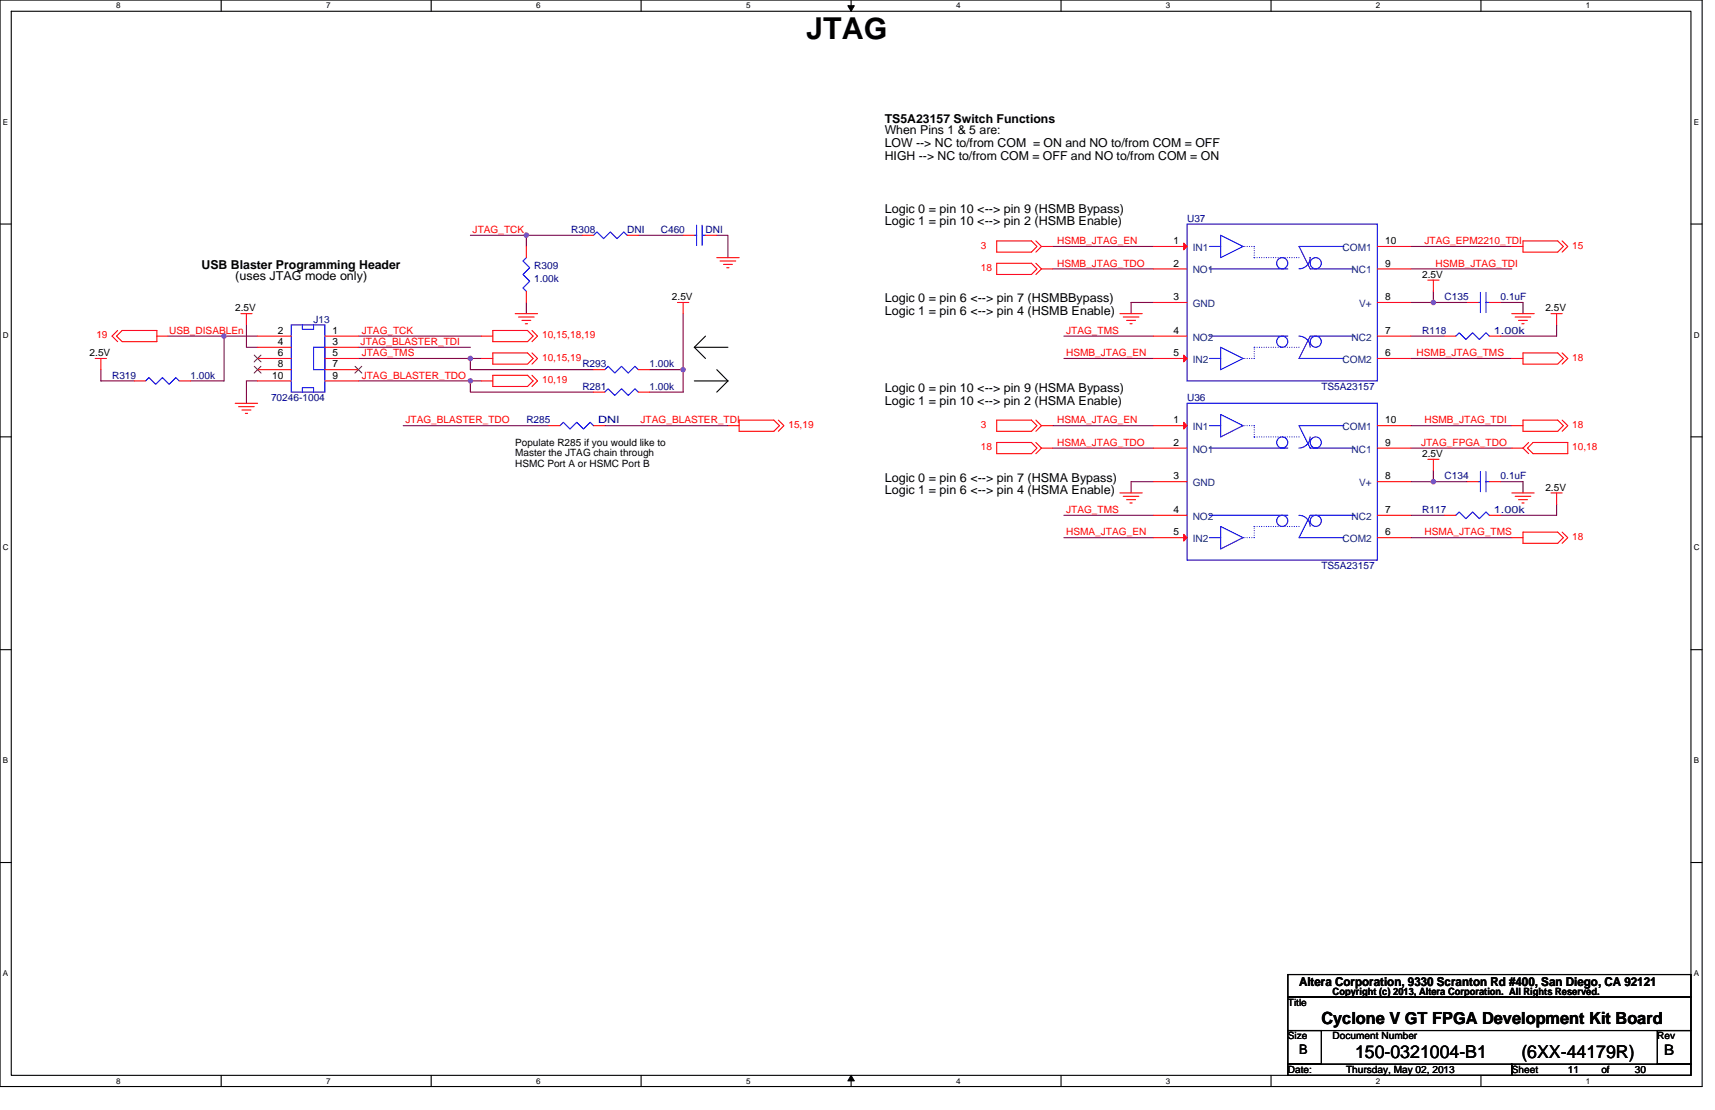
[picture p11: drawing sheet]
<svg xmlns="http://www.w3.org/2000/svg" width="432mm" height="279mm" viewBox="0 0 432 279" stroke-linecap="round" stroke-linejoin="round" font-family="sans-serif">
<path d="M0 0h428.6v273.5h-428.6zM2.8 2.8h422.9v267.9h-422.9z" fill="none" stroke="#000" stroke-width=".28"/>
<g fill="#fff">
<path d="M29.3 .3h1.1v2.3h-1.1z"/>
<path d="M29.3 271h1.1v2.2h-1.1z"/>
</g>
<path d="M55.7 0v2.8M55.7 270.7v2.8" fill="none" stroke="#000" stroke-width=".28"/>
<g fill="#fff">
<path d="M82.1 .3h1.1v2.3h-1.1z"/>
<path d="M82.1 271h1.1v2.2h-1.1z"/>
</g>
<path d="M108.6 0v2.8M108.6 270.7v2.8" fill="none" stroke="#000" stroke-width=".28"/>
<g fill="#fff">
<path d="M135 .3h1.1v2.3h-1.1z"/>
<path d="M135 271h1.1v2.2h-1.1z"/>
</g>
<path d="M161.4 0v2.8M161.4 270.7v2.8" fill="none" stroke="#000" stroke-width=".28"/>
<g fill="#fff">
<path d="M187.8 .3h1.2v2.3h-1.2z"/>
<path d="M187.8 271h1.2v2.2h-1.2z"/>
</g>
<path d="M214.3 0v2.8M214.3 270.7v2.8" fill="none" stroke="#000" stroke-width=".28"/>
<path d="M213.5 1.4h1.6l-.8 1.4zM214.3 270.7l.8 1.4h-1.6z" fill="#000" stroke="#000" stroke-width=".25"/>
<g fill="#fff">
<path d="M240.7 .3h1.1v2.3h-1.1z"/>
<path d="M240.7 271h1.1v2.2h-1.1z"/>
</g>
<path d="M267.1 0v2.8M267.1 270.7v2.8" fill="none" stroke="#000" stroke-width=".28"/>
<g fill="#fff">
<path d="M293.6 .3h1.1v2.3h-1.1z"/>
<path d="M293.6 271h1.1v2.2h-1.1z"/>
</g>
<path d="M320 0v2.8M320 270.7v2.8" fill="none" stroke="#000" stroke-width=".28"/>
<g fill="#fff">
<path d="M346.4 .3h1.2v2.3h-1.2z"/>
<path d="M346.4 271h1.2v2.2h-1.2z"/>
</g>
<path d="M372.9 0v2.8M372.9 270.7v2.8" fill="none" stroke="#000" stroke-width=".28"/>
<g fill="#fff">
<path d="M399.3 .3h1.1v2.3h-1.1z"/>
<path d="M399.3 271h1.1v2.2h-1.1z"/>
<path d="M.7 29.6h1.4v2.3h-1.4z"/>
<path d="M426.5 29.6h1.3v2.3h-1.3z"/>
<path d="M.7 83.2h1.5v2.2h-1.5z"/>
<path d="M426.5 83.2h1.4v2.2h-1.4z"/>
</g>
<path d="M0 56.4h2.8M425.7 56.4h2.9" fill="none" stroke="#000" stroke-width=".28"/>
<g fill="#fff">
<path d="M.7 136.7h1.5v2.3h-1.5z"/>
<path d="M426.5 136.7h1.4v2.3h-1.4z"/>
</g>
<path d="M0 110h2.8M425.7 110h2.9" fill="none" stroke="#000" stroke-width=".28"/>
<g fill="#fff">
<path d="M.7 190.3h1.4v2.3h-1.4z"/>
<path d="M426.5 190.3h1.3v2.3h-1.3z"/>
</g>
<path d="M0 163.5h2.8M425.7 163.5h2.9" fill="none" stroke="#000" stroke-width=".28"/>
<g fill="#fff">
<path d="M.7 243.9h1.4v2.2h-1.4z"/>
<path d="M426.4 243.9h1.4v2.2h-1.4z"/>
</g>
<g fill="none" stroke="#000" stroke-width=".28">
<path d="M174.8 87.4h8.5M174.8 95.9h8.5M174.8 87.4l2.8 2.8M177.6 84.6l-2.8 2.8M180.5 93l2.8 2.9M183.3 95.9l-2.8 2.8M0 217.1h2.8M425.7 217.1h2.9M324.3 245.3h101.4v5.7h-101.4zM324.3 251h101.4v8.4h-101.4zM324.3 259.4h8.4v8.5h-8.4zM417.3 259.4h8.4v8.5h-8.4z"/>
<path d="M324.3 267.9h56.3v2.8h-56.3zM380.6 267.9h45.1v2.8h-45.1z"/>
</g>
<g fill="none" stroke="#800040" stroke-width=".28">
<path d="M118.4 59.2h14.1M132.5 59.2h14.1M132.5 59.2v2.8M160.7 59.2h11.3M180.5 59.2h2.8v5.7M132.5 76.1v2.9M172 79v14M265 62h25.4M265 67.7h25.4M290.4 76.1h-5.6v2.9M355.3 67.7h25.3M355.3 62h25.3"/>
<path d="M355.3 76.1h5.6M360.9 73.3v2.8M360.9 76.1h8.5M377.8 76.1h5.7v2.9M25.4 93v2.9h8.4M42.3 84.6h14.1v11.3h-8.5M56.4 84.6h8.5M62 81.8v5.6h2.9M64.9 95.9h-2.9v5.6M90.2 84.6h31M90.2 87.4h28.2M90.2 90.2h28.2v2.8h31"/>
<path d="M90.2 95.9h28.2M118.4 95.9h2.8M118.4 90.2h2.8M118.4 95.9v2.8h31M163.5 93h8.5M172 93v5.7h-8.5M267.9 84.6h22.5M267.9 90.2h22.5M355.3 90.2h25.3M355.3 84.6h8.4M391.9 81.8v2.8h-14.1M101.5 107.1h36.7"/>
<path d="M152.3 107.1h31M265 112.8h25.4M265 107.1h25.4M355.3 107.1h25.3M355.3 112.8h25.3M360.9 118.4v2.8M267.9 129.7h22.5M267.9 135.3h22.5M290.4 121.2h-5.6v2.9M355.3 129.7h8.4M355.3 135.3h25.3M355.3 121.2h5.6"/>
<path d="M360.9 121.2h8.5M377.8 121.2h5.7v2.9M391.9 126.9v2.8h-14.1"/>
</g>
<g fill="#f0f" stroke="#f0f" stroke-width=".28">
<circle cx="172" cy="93" r=".56"/>
<circle cx="132.5" cy="59.2" r=".56"/>
<circle cx="118.4" cy="90.2" r=".55"/>
<circle cx="360.9" cy="76.1" r=".55"/>
<circle cx="118.4" cy="95.9" r=".55"/>
<circle cx="360.9" cy="121.2" r=".55"/>
<circle cx="56.4" cy="84.6" r=".55"/>
</g>
<g fill="none" stroke="#f00" stroke-width=".28">
<path d="M146.6 59.2h2.8M157.9 59.2h2.8M172 59.2h2.8M177.6 59.2h2.9M60.6 79h2.9M62 79v2.8M129.7 79h5.6M130.6 79.8h3.9M132.5 73.3v2.8M132.5 62v2.9M170.6 76.1h2.8M172 76.1v2.9"/>
<path d="M180.5 64.9h5.6M181.3 65.7h4M182.2 66.5h2.2M183 67.4h.6M251 66.3h8.7l1.4 1.4-1.4 1.4h-8.7zM251 60.6h8.7l1.4 1.4-1.4 1.5h-8.7zM260.8 66.3l1.4 1.4M260.8 60.6l1.4 1.4M262.2 67.7h2.8M262.2 62h2.8M262.2 67.7l-1.4 1.4M262.2 62l-1.4 1.5"/>
<path d="M282 79h5.6M282.8 79.8h3.9M290.4 62h8.5M290.4 67.7h8.5M290.4 76.1h8.5M346.8 76.1h8.5M346.8 67.7h8.5M346.8 62h8.5M359.5 70.5h2.8M360.9 70.5v2.8M369.4 76.1h2.8M375 76.1h2.8"/>
<path d="M380.6 79h5.7M380.6 62h2.9M381.5 79.8h3.9M383.5 60.6h8.7l1.4 1.4-1.4 1.5h-8.7zM390.5 79h2.8M391.9 79v2.8M393.3 60.6l1.4 1.4-1.4 1.5M24 90.2h2.8M25.4 90.2v2.8M29.3 84.6l1.5-1.4h8.7v2.8h-8.7zM29.6 83.2l-1.4 1.4 1.4 1.4M33.8 95.9h2.9"/>
<path d="M39.5 84.6h2.8M45.1 95.9h2.8M64.9 84.6h8.4M64.9 87.4h8.4M64.9 90.2h8.4M64.9 93h8.4M64.9 95.9h8.4M81.8 84.6h8.4M81.8 87.4h8.4M81.8 90.2h8.4M81.8 93h8.4M81.8 95.9h8.4"/>
<path d="M121.2 84.6h2.9M121.2 90.2h2.9M121.2 95.9h2.9M124.1 83.2h8.7l1.4 1.4-1.4 1.4h-8.7zM124.1 88.8h8.7l1.4 1.4-1.4 1.5h-8.7zM124.1 94.5h8.7l1.4 1.4-1.4 1.4h-8.7zM131.4 80.6h2.2M132.2 81.5h.6M133.9 83.2l1.4 1.4-1.4 1.4M133.9 88.8l1.4 1.4-1.4 1.5M133.9 94.5l1.4 1.4-1.4 1.4M149.4 98.7h2.9"/>
<path d="M149.4 93h2.9M160.7 98.7h2.8M160.7 93h2.8M283.7 80.6h2.2M284.5 81.5h.6M290.4 84.6h8.5M290.4 90.2h8.5M346.8 90.2h8.5M346.8 84.6h8.5M363.7 84.6h2.8M375 84.6h2.8M380.6 90.2h2.9"/>
<path d="M382.3 80.6h2.3M383.2 81.5h.5M383.5 88.8h8.7l1.4 1.4-1.4 1.5h-8.7zM393.3 88.8l1.4 1.4-1.4 1.5M59.2 101.5h5.7M60.1 102.4h3.9M60.9 103.2h2.3M61.8 104.1h.5M138.2 107.1h2.8M149.4 107.1h2.9M183.3 107.1h2.8M186.1 105.7h8.7l1.5 1.4-1.5 1.5h-8.7z"/>
<path d="M196 105.7l1.4 1.4-1.4 1.5M251 111.4h8.7l1.4 1.4-1.4 1.4h-8.7zM251 105.7h8.7l1.4 1.4-1.4 1.5h-8.7zM260.8 111.4l1.4 1.4M260.8 105.7l1.4 1.4M262.2 112.8h2.8M262.2 107.1h2.8M262.2 112.8l-1.4 1.4M262.2 107.1l-1.4 1.5M290.4 107.1h8.5M290.4 112.8h8.5M346.8 112.8h8.5"/>
<path d="M346.8 107.1h8.5M359.5 115.6h2.8M360.9 115.6v2.8M380.6 112.8h2.9M380.6 107.1h2.9M383.5 112.8l1.4 1.4M383.5 105.7h8.7l1.4 1.4-1.4 1.5h-8.7zM384.9 111.4l-1.4 1.4M386 111.4h8.7v2.8h-8.7l-1.4-1.4zM393.3 105.7l1.4 1.4-1.4 1.5M282 124.1h5.6M282.8 124.9h3.9"/>
<path d="M283.7 125.8h2.2M284.5 126.6h.6M290.4 121.2h8.5M290.4 129.7h8.5M290.4 135.3h8.5M346.8 135.3h8.5M346.8 129.7h8.5M346.8 121.2h8.5M363.7 129.7h2.8M369.4 121.2h2.8M375 129.7h2.8M375 121.2h2.8"/>
<path d="M380.6 124.1h5.7M380.6 135.3h2.9M381.5 124.9h3.9M382.3 125.8h2.3M383.2 126.6h.5M383.5 133.9h8.7l1.4 1.4-1.4 1.5h-8.7zM390.5 124.1h2.8M391.9 124.1v2.8M393.3 133.9l1.4 1.4-1.4 1.5"/>
</g>
<g fill="none" stroke="#00f" stroke-width=".28">
<path d="M149.4 59.2l.9-.8 1.7 1.7 1.7-1.7 1.7 1.7 1.7-1.7 .8 .8M174.8 59.2h.6M175.4 56.7v5.1M176.8 59.2h.8M176.8 56.7v5.1M298.9 56.4h47.9v39.5h-47.9zM307.3 59.2l5.7 2.8-5.7 2.9zM132.5 64.9l-.8 .8 1.7 1.7-1.7 1.7 1.7 1.7-1.7 1.7 .8 .8M304.5 62h2.8M304.5 67.7h19.8M329.9 64.8a2.83 2.83 0 0 1-2.9 2.9M338.3 62h-11.2l2.8 5.7h11.3"/>
<path d="M372.2 76.1h.5M372.7 73.6v5.1M374.1 73.6v5.1M374.1 76.1h.9M36.7 95.9l.8-.9 1.7 1.7 1.7-1.7 1.7 1.7 1.7-1.7 .8 .9M73.3 81.8h8.5v16.9h-8.5zM76.1 81.8v1.1h2.9v-1.1M76.1 98.7v-1.1h2.9v1.1M79 87.4h2.8v5.6h-2.8zM152.3 98.7l.8-.8 1.7 1.6 1.7-1.6 1.7 1.6 1.7-1.6 .8 .8M152.3 93l.8-.8 1.7 1.7 1.7-1.7 1.7 1.7 1.7-1.7 .8 .8M304.5 90.2h2.8"/>
<path d="M304.5 84.6h19.8M307.3 87.4l5.7 2.8-5.7 2.8zM327 84.6a2.81 2.81 0 0 1 2.9 2.8M341.2 84.6h-11.3l-2.8 5.6h11.2M366.5 84.6l.9-.8 1.7 1.6 1.7-1.6 1.7 1.6 1.6-1.6 .9 .8M141 107.1l.8-.8 1.7 1.7 1.7-1.7 1.7 1.7 1.7-1.7 .8 .8M298.9 101.5h47.9v39.5h-47.9zM304.5 107.1h2.8M304.5 112.8h19.8M307.3 104.3l5.7 2.8-5.7 2.9zM329.9 110a2.84 2.84 0 0 1-2.9 2.8M338.3 107.1h-11.2l2.8 5.7h11.3"/>
<path d="M372.7 118.7v5.1M374.1 118.7v5.1M304.5 135.3h2.8M304.5 129.7h19.8M307.3 132.5l5.7 2.8-5.7 2.9zM327 129.7a2.81 2.81 0 0 1 2.9 2.8M341.2 129.7h-11.3l-2.8 5.6h11.2M366.5 129.7l.9-.8 1.7 1.7 1.7-1.7 1.7 1.7 1.6-1.7 .9 .8M372.2 121.2h.5M374.1 121.2h.9"/>
<circle cx="322.8" cy="66.3" r="1.4"/>
<circle cx="331.3" cy="66.3" r="1.4"/>
<circle cx="322.8" cy="86" r="1.4"/>
<circle cx="331.3" cy="86" r="1.4"/>
<circle cx="322.8" cy="111.4" r="1.4"/>
<circle cx="331.3" cy="111.4" r="1.4"/>
<circle cx="322.8" cy="131.1" r="1.4"/>
<circle cx="331.3" cy="131.1" r="1.4"/>
</g>
<g fill="none" stroke="#00f" stroke-width=".28" stroke-dasharray="0 .6">
<path d="M313 62h.1M315.8 64.9h.1M315.8 64.9v-2.9M315.8 62h.1M315.8 62h-2.8M327.1 64.9h-11.3M313 90.2h.1M315.8 87.4h.1M315.8 90.2h-2.8M315.8 90.2v-2.8M327.1 87.4h-11.3M313 107.1h.1"/>
<path d="M315.8 110h.1M315.8 110v-2.9M315.8 107.1h.1M315.8 107.1h-2.8M327.1 110h-11.3M313 135.3h.1M315.8 132.5h.1M315.8 135.3h-2.8M315.8 135.3v-2.8M327.1 132.5h-11.3"/>
</g>
<g fill="#f00" stroke="#f00" stroke-width=".28">
<path d="M298 61.2l.9 .8-.9 .9z"/>
<path d="M298 89.4l.9 .8-.9 .9z"/>
<path d="M298 106.3l.9 .8-.9 .9z"/>
<path d="M298 134.5l.9 .8-.9 .9z"/>
</g>
<path d="M64 89.4l1.7 1.7M64 92.2l1.7 1.7M65.7 89.4l-1.7 1.7M65.7 92.2l-1.7 1.7M89.4 92.2l1.7 1.7M91.1 92.2l-1.7 1.7" fill="none" stroke="#804000" stroke-width=".25"/>
<text font-size="7.6" x="203" y="9.7">JTAG</text>
<g font-size="4.5">
<text x="341.2" y="266.3">150-0321004-B1</text>
<text x="383.1" y="266.3">(6XX-44179R)</text>
</g>
<text font-size="4.2" x="332.7" y="257.7">Cyclone V GT FPGA Development Kit Board</text>
<text font-size="3.7" x="419" y="265.5">B</text>
<text font-size="3.4" x="327.1" y="265.2">B</text>
<g font-size="3.1">
<text x="222.8" y="31.1">TS5A23157 Switch Functions</text>
<text x="222.8" y="33.8">When Pins 1 &amp; 5 are:</text>
<text x="222.8" y="37">LOW --&gt; NC to/from COM = ON and NO to/from COM = OFF</text>
<text x="222.8" y="40.2">HIGH --&gt; NC to/from COM = OFF and NO to/from COM = ON</text>
<text x="222.8" y="53.5">Logic 0 = pin 10 &lt;--&gt; pin 9 (HSMB Bypass)</text>
<text x="222.8" y="56.7">Logic 1 = pin 10 &lt;--&gt; pin 2 (HSMB Enable)</text>
<text x="50.8" y="67.7">USB Blaster Programming Header</text>
<text x="59.2" y="70.5">(uses JTAG mode only)</text>
<text x="222.8" y="76.1">Logic 0 = pin 6 &lt;--&gt; pin 7 (HSMBBypass)</text>
<text x="222.8" y="79.3">Logic 1 = pin 6 &lt;--&gt; pin 4 (HSMB Enable)</text>
<text x="222.8" y="98.7">Logic 0 = pin 10 &lt;--&gt; pin 9 (HSMA Bypass)</text>
<text x="222.8" y="101.9">Logic 1 = pin 10 &lt;--&gt; pin 2 (HSMA Enable)</text>
<text x="222.8" y="121.2">Logic 0 = pin 6 &lt;--&gt; pin 7 (HSMA Bypass)</text>
<text x="222.8" y="124.4">Logic 1 = pin 6 &lt;--&gt; pin 4 (HSMA Enable)</text>
<text x="327.1" y="248.2">Altera Corporation, 9330 Scranton Rd #400, San Diego, CA 92121</text>
</g>
<g font-size="2.5" fill="#f00">
<text x="119" y="58.7">JTAG_TCK</text>
<text x="247" y="62.6">3</text>
<text x="266.2" y="61.5">HSMB_JTAG_EN</text>
<text x="358.6" y="61.5">JTAG_EPM2210_TDI</text>
<text x="395.9" y="62.6">15</text>
<text x="247" y="68.2">18</text>
<text x="266.2" y="67.1">HSMB_JTAG_TDO</text>
<text x="361.5" y="67.1">HSMB_JTAG_TDI</text>
<text x="24.3" y="85.2">19</text>
<text x="42.6" y="84">USB_DISABLEn</text>
<text x="90.8" y="86.8">JTAG_BLASTER_TDI</text>
<text x="91.1" y="84">JTAG_TCK</text>
<text x="91.1" y="89.7">JTAG_TMS</text>
<text x="136.5" y="85.2">10,15,18,19</text>
<text x="268.4" y="84">JTAG_TMS</text>
<text x="268.4" y="89.7">HSMB_JTAG_EN</text>
<text x="356.7" y="89.7">HSMB_JTAG_TMS</text>
<text x="91.1" y="95.3">JTAG_BLASTER_TDO</text>
<text x="136.5" y="90.8">10,15,19</text>
<text x="395.9" y="90.8">18</text>
<text x="136.5" y="96.4">10,19</text>
<text x="102.1" y="106.6">JTAG_BLASTER_TDO</text>
<text x="161.3" y="106.6">JTAG_BLASTER_TDI</text>
<text x="198.5" y="107.7">15,19</text>
<text x="247" y="107.7">3</text>
<text x="266.2" y="106.6">HSMA_JTAG_EN</text>
<text x="358.6" y="106.6">HSMB_JTAG_TDI</text>
<text x="395.9" y="107.7">18</text>
<text x="247" y="113.3">18</text>
<text x="266.2" y="112.2">HSMA_JTAG_TDO</text>
<text x="357.8" y="112.2">JTAG_FPGA_TDO</text>
<text x="395.9" y="113.3">10,18</text>
<text x="268.4" y="129.1">JTAG_TMS</text>
<text x="268.4" y="134.8">HSMA_JTAG_EN</text>
<text x="358.6" y="134.8">HSMA_JTAG_TMS</text>
<text x="395.9" y="135.9">18</text>
</g>
<g font-size="2.5" fill="#000080">
<text x="143.8" y="58.7">R308</text>
<text x="157.9" y="58.7">DNI</text>
<text x="166.4" y="58.7">C460</text>
<text x="177.6" y="58.7">DNI</text>
<text x="298.9" y="55.8">U37</text>
<text x="134.5" y="67.7">R309</text>
<text x="134.5" y="71.1">1.00k</text>
<text x="363.7" y="75.6">C135</text>
<text x="377.8" y="75.6">0.1uF</text>
<text x="79" y="81.2">J13</text>
<text x="358.1" y="84">R118</text>
<text x="376.1" y="84">1.00k</text>
<text x="28.2" y="95.3">R319</text>
<text x="47.9" y="95.3">1.00k</text>
<text x="146.6" y="92.5">R293</text>
<text x="163.5" y="92.5">1.00k</text>
<text x="68.2" y="100.9">70246-1004</text>
<text x="146.6" y="98.1">R281</text>
<text x="163.5" y="98.1">1.00k</text>
<text x="298.9" y="100.9">U36</text>
<text x="332.7" y="98.1">TS5A23157</text>
<text x="132.5" y="106.6">R285</text>
<text x="150.6" y="106.6">DNI</text>
<text x="363.7" y="120.7">C134</text>
<text x="377.8" y="120.7">0.1uF</text>
<text x="358.1" y="129.1">R117</text>
<text x="376.1" y="129.1">1.00k</text>
<text x="332.7" y="143.2">TS5A23157</text>
</g>
<g font-size="2.5">
<text x="295.5" y="61.4">1</text>
<text x="348.8" y="61.4">10</text>
<text x="295.5" y="67.1">2</text>
<text x="348.8" y="67.1">9</text>
<text x="358.1" y="69.9">2.5V</text>
<text x="169.2" y="75.6">2.5V</text>
<text x="295.5" y="75.5">3</text>
<text x="348.8" y="75.5">8</text>
<text x="59.2" y="78.4">2.5V</text>
<text x="389.1" y="78.4">2.5V</text>
<text x="22.6" y="89.7">2.5V</text>
<text x="69.9" y="84">2</text>
<text x="69.9" y="86.8">4</text>
<text x="69.9" y="89.6">6</text>
<text x="83.8" y="84">1</text>
<text x="83.8" y="86.8">3</text>
<text x="83.8" y="89.6">5</text>
<text x="295.5" y="84">4</text>
<text x="295.5" y="89.6">5</text>
<text x="348.8" y="89.6">6</text>
<text x="348.8" y="84">7</text>
<text x="68.5" y="95.3">10</text>
<text x="69.9" y="92.5">8</text>
<text x="83.8" y="92.5">7</text>
<text x="83.8" y="95.3">9</text>
<text x="295.5" y="106.6">1</text>
<text x="348.8" y="106.6">10</text>
<text x="129.7" y="112.2">Populate R285 if you would like to</text>
<text x="295.5" y="112.2">2</text>
<text x="348.8" y="112.2">9</text>
<text x="129.7" y="114.8">Master the JTAG chain through</text>
<text x="129.7" y="117.4">HSMC Port A or HSMC Port B</text>
<text x="358.1" y="115">2.5V</text>
<text x="295.5" y="120.7">3</text>
<text x="348.8" y="120.7">8</text>
<text x="389.1" y="123.5">2.5V</text>
<text x="295.5" y="129.1">4</text>
<text x="348.8" y="129.1">7</text>
<text x="295.5" y="134.7">5</text>
<text x="348.8" y="134.7">6</text>
<text x="335.5" y="250.4">Copyright (c) 2013, Altera Corporation. All Rights Reserved.</text>
<text x="324.3" y="253.2">Title</text>
<text x="324.3" y="261.6">Size</text>
<text x="335.5" y="261.6">Document Number</text>
<text x="417.3" y="261.6">Rev</text>
<text x="324.3" y="270.1">Date:</text>
<text x="338.9" y="270.1">Thursday, May 02, 2013</text>
<text x="380.6" y="270.1">Sheet</text>
<text x="394.7" y="270.1">11</text>
<text x="403.2" y="270.1">of</text>
<text x="411.6" y="270.1">30</text>
</g>
<g font-size="2.5" fill="#004080">
<text x="300.3" y="63.2">IN1</text>
<text x="338" y="63.2">COM1</text>
<text x="300.3" y="68.8">NO1</text>
<text x="340.3" y="68.8">NC1</text>
<text x="300.3" y="77.3">GND</text>
<text x="342.2" y="77.3">V+</text>
<text x="300.3" y="85.7">NO2</text>
<text x="340.3" y="85.7">NC2</text>
<text x="300.3" y="91.4">IN2</text>
<text x="338" y="91.4">COM2</text>
<text x="300.3" y="108.3">IN1</text>
<text x="300.3" y="113.9">NO1</text>
<text x="338" y="108.3">COM1</text>
<text x="340.3" y="113.9">NC1</text>
<text x="300.3" y="122.4">GND</text>
<text x="342.2" y="122.4">V+</text>
<text x="300.3" y="130.9">NO2</text>
<text x="340.3" y="130.9">NC2</text>
<text x="300.3" y="136.5">IN2</text>
<text x="338" y="136.5">COM2</text>
</g>
<g font-size="2">
<text x="29.3" y="2.1">8</text>
<text x="82.1" y="2.1">7</text>
<text x="135" y="2.1">6</text>
<text x="187.8" y="2.1">5</text>
<text x="240.7" y="2.1">4</text>
<text x="293.6" y="2.1">3</text>
<text x="346.4" y="2.1">2</text>
<text x="399.3" y="2.1">1</text>
<text x=".7" y="31.4">E</text>
<text x="426.5" y="31.4">E</text>
<text x=".7" y="85">D</text>
<text x="426.5" y="85">D</text>
<text x=".7" y="138.6">C</text>
<text x="426.5" y="138.6">C</text>
<text x=".7" y="192.1">B</text>
<text x="426.5" y="192.1">B</text>
<text x=".7" y="245.7">A</text>
<text x="426.5" y="245.7">A</text>
<text x="29.3" y="272.8">8</text>
<text x="82.1" y="272.8">7</text>
<text x="135" y="272.8">6</text>
<text x="187.8" y="272.8">5</text>
<text x="240.7" y="272.8">4</text>
<text x="293.6" y="272.8">3</text>
<text x="346.4" y="272.8">2</text>
<text x="399.3" y="272.8">1</text>
</g>
</svg>
